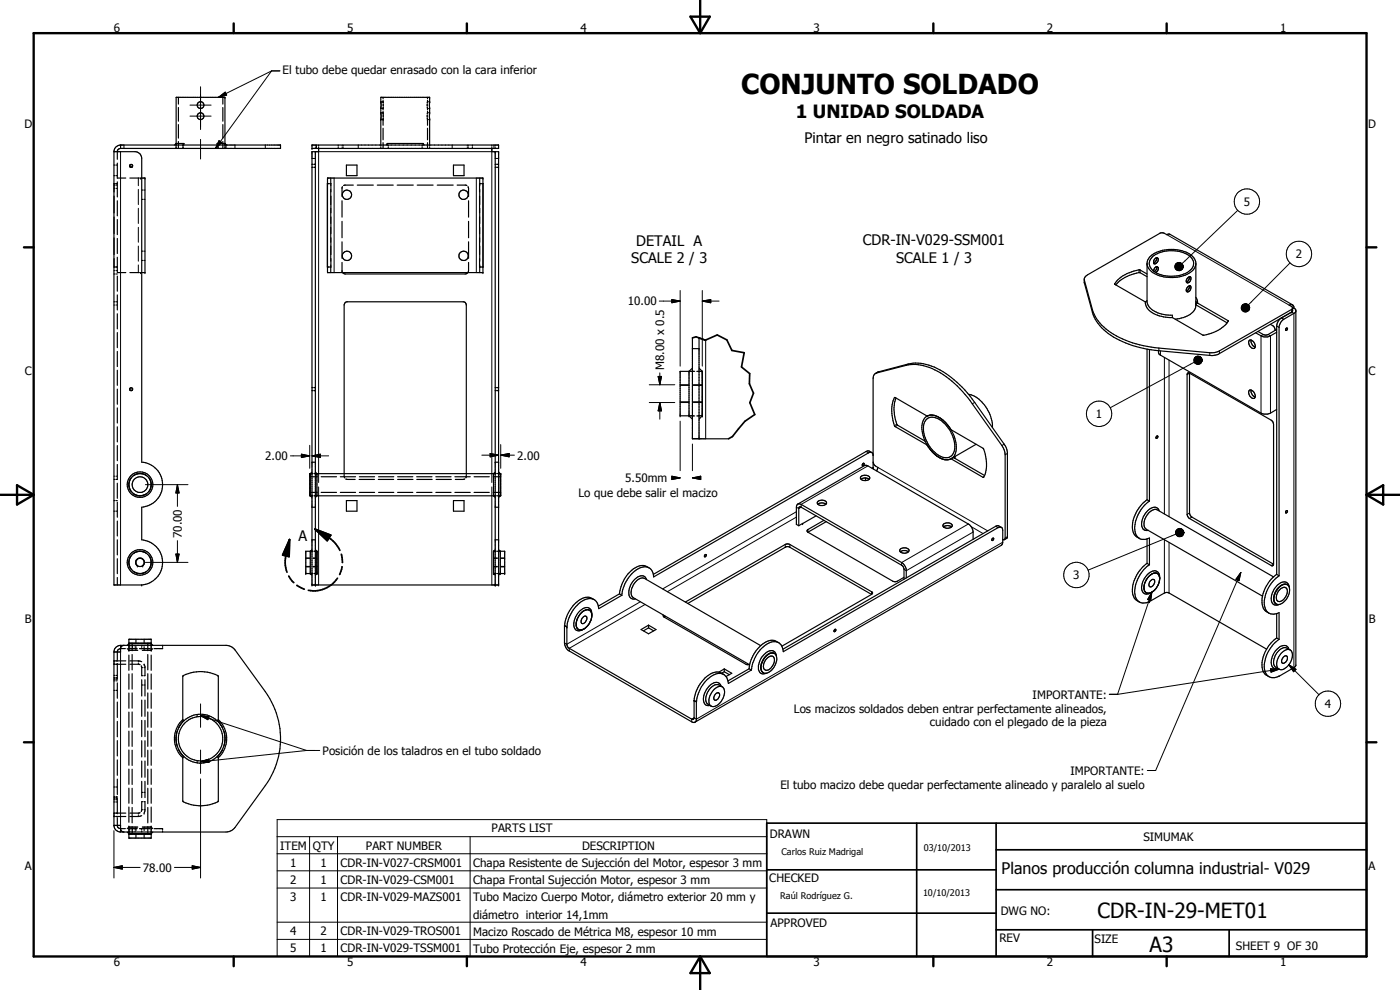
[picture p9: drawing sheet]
<svg xmlns="http://www.w3.org/2000/svg" width="420mm" height="297mm" viewBox="0 0 420 297" stroke-linecap="round" stroke-linejoin="round" font-family="sans-serif">
<g fill="none" stroke="#000" stroke-width=".35">
<path d="M53.5 29.2v2M53.5 32.3v4.1M53.5 37.4v4M66.9 29.2v2M66.9 32.3v4.1M66.9 37.4v4M114.3 35.9h.2M114.3 30.5h.2M114.3 33.8h.2M114.3 32.6h.2M114.7 35.9h.3M114.7 30.5h.3"/>
<path d="M114.7 33.8h.3M114.7 32.6h.3M115 33.4v.8M115 29.2v.4M115 30.1v.7M115 38.5v3.5M115 30.8v.1M115 31.2v.7M115 32.2v.8M115 34.5v.7M115 35.6v2M128.2 31.2v.7"/>
<path d="M128.2 32.2l.1 .8M128.2 34.5v.7M128.2 35.6h.1M128.2 34.2h.1M128.3 35.6v2M128.3 30.8l-.1 .1M128.3 35.9h.2M128.3 30.5h.2M128.3 30.1v.7M128.3 33.4v.8M128.3 29.2v.4M128.3 38.5v3.5"/>
<path d="M128.3 33.8h.2M128.3 32.6h.2M128.7 35.9h.2M128.7 30.5h.2M128.7 33.8h.2M128.7 32.6h.2M34.2 55.1h.3M34.2 52.7h.3M34.2 49.5h.3M34.2 55.5h.3M34.2 45.5h6.3a2.09 2.09 0 0 1 2 2v91.2a6.8 6.8 0 0 1 6.3 6.7 6.8 6.8 0 0 1-6.3 6.8v9.8a6.8 6.8 0 0 1 6.3 6.7 6.8 6.8 0 0 1-6.3 6.8h-8.3zM34.2 55.1h.4"/>
<path d="M34.9 55.1h.3M34.9 52.7h.3M34.9 49.5h.3M34.9 55.5h.3M35.2 48.9v4.6M35.2 54.6v4.5M35.2 53.4h2.5M36.2 43.5h48v1h-48M36.2 43.5v1M36.2 43.5a2 2 0 0 0-2 2M36.2 44.5l-.6 .2-.4 .6v2.5M39 53.4h2.9"/>
<path d="M42.2 53.4h1.3v28.4h-1.3M42.5 59.8h.4M42.5 57h.4M43.2 59.8h.3M43.2 57h.3M52.8 43.5v.4M52.8 44.2v.3M52.9 43.5v-14.3h14.6l.1 14.7M52.9 44v.5M53.5 42.5v2M54.9 44.2v.3M55.2 43.1l-.3 .8"/>
<path d="M55.2 43.1v.4M55.2 43.1h-2.3l-.5 .4M65.2 43.1l.3 .8M65.2 43.1h2.3l.5 .4M65.2 43.1v.4M65.5 44.2v.3M66.9 42.5v2M67.5 44v.5M93.6 50.2h.3M93.6 43.5h56v1h-56zM93.6 49.3h.3M94.3 50.2h.3"/>
<path d="M94.3 49.3h.3M94.6 45.5v130M95.6 44.2v1.3h-2v130h56v-130h-2v-1.3M95.6 43.5v.4M98.3 55.1h.3M98.3 53.4h46.6v28.4h-46.6zM98.6 55.1h-.4v25h.4M99 55.1h.3v2.5M99 55.1h.3M99.3 53.4v2.3M99.3 56.8v4.6M99.3 58.8v5"/>
<path d="M101.5 43.5v.4M101.5 44.2v.3M102.8 56l-.2 3M104 49.5h3.1v3.2h-3.1zM106 55.5l-2.8 .2M107.2 55.5h4.8M113.2 55.5h4.8M114.3 43.9v-14.7h14.6v14.7M114.3 44.2v.3M115 42.8v1.7M116.2 43.1h10.8M116.2 43.1l-.3 .4"/>
<path d="M116.2 43.1v.1M116.2 43.3v.2M116.5 43.5v.4M116.5 44.2v.3M119.2 55.5h4.8M125.2 55.5h4.8M126.7 43.5v.4M126.7 44.2v.3M127 43.1l.3 .4M127 43.1v.1M127 43.3v.2M128.3 42.8v1.7"/>
<path d="M128.9 44.2v.3M131.2 55.5h4.8M136.1 49.5h3.2v3.2h-3.2zM137.2 55.5l2.9 .2M140.5 56l.1 3M141.8 43.5v.4M141.8 44.2v.3M143.9 58.8v5M144 55.1h.3M144 53.4v2.3M144 56.8v4.6M144.3 55.1h-.4v2.5"/>
<path d="M144.6 55.1h.4M144.6 55.1h.3M147.6 43.5v.4M148.6 50.2h.4M148.6 45.5v130M148.6 49.3h.4M149.3 50.2h.3M149.3 49.3h.3M35.2 60.2v4.6M35.2 65.9v4.5M35.2 71.5v4.6M35.2 77.2v4.5"/>
<path d="M42.5 78.1h.4M42.5 75.4h.4M43.2 78.1h.3M43.2 75.4h.3M99.3 62.5v4.6M99.3 68.2v4.5M99.3 73.8v4.6M99.3 79.5v2.3M99.3 77.6v2.5h-.3M99.3 65.1v5M99.3 71.4v5M102.6 60.2v5"/>
<path d="M102.6 66.4v4.9M102.6 72.6v4.9M102.6 78.7v2.7M140.6 78.7v2.7M140.6 60.2v5M140.6 66.4v4.9M140.6 72.6v4.9M143.9 77.6v2.5h.4M143.9 65.1v5M143.9 71.4v5M144 62.5v4.6M144 68.2v4.5"/>
<path d="M144 73.8v4.6M144 79.5v2.3M346 76.9a9.6 9.6 0 0 1 11.6 .5 2.8 2.8 0 0 1-1.3 4.4 9.9 9.9 0 0 1-10.4-.7 2.61 2.61 0 0 1 .1-4.2zM346.6 77.6a.6 .6 0 0 1 .9-.1 .6 .6 0 0 1 0 .9 .92 .92 0 0 1-1.3 .6l.1-.9zM347.1 77.3l-.1 .9-.8 .7M358.9 79.3a4.8 4.8 0 0 1-4.3 3.6 10.2 10.2 0 0 1-9.6-2l-.8-1.5M34.2 82.2h.3M34.2 90.6h.3M34.6 80.1h-.4M34.9 80.1h.3M34.9 82.2h.3M34.9 90.6h.3"/>
<path d="M35.2 82.8v4.6M35.2 88.5v4.5M35.2 94.1v4.6M35.2 99.8v4.5M35.2 81.8h2.5M39 81.8h2.9M102.7 81.6l.5 .5 .5 .1h35.9l.5-.1 .4-.5M144.6 80.1h.4M325.4 83.9l2.5 9.1a15.9 15.9 0 0 0 10 9.1 35.3 35.3 0 0 0 9.9 2.3l15.3 1.4 1.8-.1 1.1-.4 21.6-12.5 .3-.3M343.7 90.6a4.5 4.5 0 0 0 3.7 4l1.8 .5 2.7 .2M344.2 83l-2-1.2a11.4 11.4 0 0 0-7.4 3.7M344.2 82.2l-2-1.2a9.9 9.9 0 0 0-7.7 4.3l9.2 5.3"/>
<path d="M344.2 90.2l-.5 .4M346.2 81.3l.1-.4a.99 .99 0 0 1 1.1-.8 1.18 1.18 0 0 1-.5 1.7M347.1 80.1a1.39 1.39 0 0 1-.7 1.4M351.9 95.3l-.1-.7a7.7 7.7 0 0 1-7.3-3.1l-.3-.8v-11.7a4.7 4.7 0 0 1 4.1-3.7 9.7 9.7 0 0 1 10 2.1l.6 1.5v12.7a4.5 4.5 0 0 1-3.8 3.7l-2.4 .5M356.4 83.5l.4-.4a.63 .63 0 0 1 .7 .4 .63 .63 0 0 1-.3 .7v.2a.58 .58 0 0 1-.7 .5 .58 .58 0 0 1-.5-.7zM356.5 86.1a.48 .48 0 0 1 .5-.4 .48 .48 0 0 1 .4 .4 .98 .98 0 0 1-.2 1.1 .98 .98 0 0 1-1.1 .2v-.7zM356.9 85.8a1.37 1.37 0 0 1-.8 1.5M356.9 83.1a1.37 1.37 0 0 1-.8 1.5M358.9 91.2v.3M358.9 90.5l.5 .4M358.9 90.9h.5M358.9 89.2l.5 1v.7"/>
<path d="M358.9 90.9v.6M358.9 91.5l9.3 5.4M359.4 90.9l9.2 5.4a10.4 10.4 0 0 1-7.6 4.2l-9.1-5.2M381.2 97.3l1.2 .9 .3 .9M383.1 99.7a4.6 4.6 0 0 1-4.1 1.3l-2.2-1.1M383.1 98.8l-3.1 1.7h-.7l-1.8-1.1M386 98.5l.4 .1-.5 .5zM387.6 93.6l-3 1.8a3.2 3.2 0 0 0-1.5 2.4v74.5M387.9 91.5l-36.8-21.2-.9 .1-1.1-.6h-.7l-22.6 13.1-.4 .7v1.2l2.5 9a14.6 14.6 0 0 0 9 8.7 34.5 34.5 0 0 0 10.9 2.7l15.7 1.5 1.4-.1 .7-.3 22-12.7M388.3 92.4l-.3-.8-.4-.2-.7 .2 1 .6v1l-.3 .4M388.3 92.4l.6 .7v106.6l-.4 .5-4.6 2.7M388.3 92.4l-.4 .2"/>
<path d="M388.9 93.3l-.3 .6-3.6 2.1-.6 .7-.5 1.3v74.8M35.2 105.5v4.5M35.2 111.1v4.5M35.2 116.8v4.5M93.6 117.1h.3M93.6 116.3h.3M94.3 117.1h.3M94.3 116.3h.3M148.6 117.1h.4M148.6 116.3h.4M149.3 117.1h.3M149.3 116.3h.3"/>
<path d="M204.1 115.6h2.7M207.8 104.6h2M207.8 101.4v30.3h10.8M207.8 110.4l-1 1v13.4l1 1M208.1 115.6h2.7M208.5 111.4h-4.4v13.4h4.4M209.1 111.4h1.7M209.8 101.4v30.3M209.8 110.4l1 1M210.8 111.4v13.4M262.7 112.1l.9-.5 9-2.4a15.7 15.7 0 0 1 12.9 4.1l3.3 2.9 2.3 2.6 10.9 15.7 .3 1.2v25.5l-.9 .7M268.5 119.3a10.6 10.6 0 0 0 .2 8.7l9.5 5.5"/>
<path d="M268.5 119.3h.1M268.6 119.3l9.6 5.5 .8-.2h1.3M268.9 119.4a11.2 11.2 0 0 0 .5 8.2l8.3 4.8M290.6 118.3a10 10 0 0 1 7.2 8.4v1.6M344.2 104.8v45.1M345 104.9v45.5M347.7 105.2v.7l.4 .5 30.3 17.6 .9 .2a5 5 0 0 0 3.8-1.3M357 112l25 14.5 .2 .8v42M357 112l-.6-.1-.1 .5v41.9l.1 .6 .6 .7 24.5 14.1 .5 .1 .2-.5M357 112v41.9l.2 .6 .3 .6 24.7 14.2M374.9 102.2a1.41 1.41 0 0 1 1.8 1.4v.5a.86 .86 0 0 1-.9 .5 .86 .86 0 0 1-.7-.7l-.4-1zM374.9 117.2a1.17 1.17 0 0 1 1.6 .9 .99 .99 0 0 1-.1 1.4 1.74 1.74 0 0 1-1.5-2.3z"/>
<path d="M375.5 102l-.1 .3a1.89 1.89 0 0 0 1.3 1.8M375.5 117l-.1 .3a1.89 1.89 0 0 0 1.3 1.8M35.2 122.4v4.5M35.2 128.1v4.5M35.2 133.7v4.5M35.2 139.4v4.5M93.6 138.7h1M148.6 138.7h1M204.1 120.6h2.7M207.8 131.6h2M208.1 120.6h2.7M210.8 124.8h-1.7"/>
<path d="M210.8 124.8l-1 1M261.7 135.8l-.9-.5-.9 .2-63.8 36.8M262 138.6l.3 .8 1.2 .9-.5 1M262 136.4a.86 .86 0 0 0-1.4-.5l-64.4 37.2a2.84 2.84 0 0 0-1.6-2.8 2.84 2.84 0 0 0-3.2 .4 10.5 10.5 0 0 0-4.8 7.9M278.2 125.7a3.4 3.4 0 0 1 4.3 .5 9.8 9.8 0 0 1 3.9 9.2 2.82 2.82 0 0 1-4.8 1.2 10.2 10.2 0 0 1-4.4-9l.2-.9zM278.2 133.5h.1M278.3 133.6l.4 .6M278.5 124.7l-.3 .2M279 134.7l1.8 1.8 1.8 1.1M280.7 124.7a8.4 8.4 0 0 1 3.7 2.9M283 137.8l1.4 .1M283.1 126.2a4.4 4.4 0 0 0-5.2-1.2 5.5 5.5 0 0 0-.7 6.2 10.3 10.3 0 0 0 5.9 6.6"/>
<path d="M283.5 126.4l1.9 2.5 9.6 5.6a10.4 10.4 0 0 1 .2 8.8l-9.8-5.6M284.8 128.1a8.8 8.8 0 0 1 1.6 8.7l-.9 .8M285.4 137.7l-.7 .2M285.5 137.6l-1.2 .4-.8-.1M286.2 137.3l-.8 .4M286.2 137.3l-.3 .1M286.2 137.3l9.3 5.4M286.3 137.1l-.8 .5M286.7 136.9l-.1 .6-.3-.4M286.7 136.9l-.4 .2M292.9 133.3l-6.2 3.6M347 131l.2-.2a.33 .33 0 0 1 .2 .5 .33 .33 0 0 1-.5 .1z"/>
<path d="M34.2 153.4h.3M34.2 150.2h.3M34.2 143.8h.3M34.9 153.4h.3M34.9 150.2h.3M34.9 143.8h.3M35.2 145v4.5M35.2 150.7v4.5M35.2 156.3v4.5M38.7 145.5l.1 .9 .5 1M38.8 144.7a3.3 3.3 0 0 0 1.4 3.5 3.3 3.3 0 0 0 3.8-.1M38.9 144.2l-.2 1"/>
<path d="M39.3 143.4l-.4 .9M40 148.1l1.3 .6 .9 .1M41.1 142.2l-1.2 .7-.8 1M41.1 142.2h1.7l1.2 .5M42.4 142.1a2.94 2.94 0 0 0-2.3 .6M42.4 142.1l.5 .1M43.2 142.3l1.5 1 .6 1.4M44.9 143.7l.5 1.4-.1 .9M45.2 146.3a3.2 3.2 0 0 1-2.8 2.4M45.3 144.9l-.1 1.5-.5 1M93 147.7h2.2M93 143h2.2"/>
<path d="M93.6 152.2h1M93.6 141.6l-.5 .5v6.7l.5 .5M93.9 142.1h-.9v6.7h.9M94.3 148.8h54.7M94.3 142.1h54.7M94.6 141.6l.5 .5v6.7l-.5 .5M96.4 147.7h4.6M96.4 143h4.6M102.1 147.7h4.6M102.1 143h4.6M103.3 142.4v-50.9l.2-.6 .5-.3h35.2l.4 .1 .3 .8v50.9M103.3 142.6l.1 .8"/>
<path d="M103.8 143.7l2.8 .1M104 150.2h3.1v3.2h-3.1zM107.8 143.8h4.6M107.9 147.7h4.5M107.9 143h4.5M113.5 143.8h4.6M113.6 147.7h4.6M113.6 143h4.6M119.3 143.8h4.6M119.3 147.7h4.6M119.3 143h4.6M125 147.7h4.7"/>
<path d="M125 143h4.7M125.1 143.8h4.6M130.8 147.7h4.6M130.8 143h4.6M130.9 143.8h4.6M136.1 150.2h3.2v3.2h-3.2zM136.5 147.7h4.6M136.5 143h4.6M139.5 143.7l-2.9 .1M139.9 142.6l-.1 .8M142.3 147.7h4.5M142.3 143h4.5"/>
<path d="M148 147.7h2.3M148 143h2.3M148.6 152.2h1M148.6 141.6l-.5 .5v6.7l.5 .5M149.3 142.1h1v6.7h-1M149.6 141.6l.5 .5v6.7l-.5 .5M239.4 151.3l20-11.6 .6-.1 30.6 17.6a3 3 0 0 1 1.4 2.4v2.2M239.7 157.7l-.7-.3v-5.2l.3-.9 .6-.1 30.7 17.6a3.3 3.3 0 0 1 1.4 2.1v2.5M239.7 157.7v-5.3l.4-.3 30.5 17.5 .7 1v3.2M242.5 159.7l25.6 14.8h1l2.2-1.3M244.9 154.8l-5.2 2.9M245.4 151.3a.7 .7 0 0 1 0-.8 .7 .7 0 0 1 .6-.3 1.41 1.41 0 0 1 2.1 .8l-.2 .3"/>
<path d="M245.4 151.3a2.02 2.02 0 0 0 2.5 0M245.4 151.3a1.93 1.93 0 0 1 2.5 0M247.3 156.1l-4.8 2.8-.3 .3 .3 .5M248 156.5l-5.5 3.2M258.4 143a2.01 2.01 0 0 1 2.6 .2v.4a1.65 1.65 0 0 1-2.8-.3zM258.4 143.8a1.99 1.99 0 0 1 2.4 0M259.7 143.4v.8M262.2 140.8l-.1-27.9 .4-.7 .5-.3 8.9-2.3a14.1 14.1 0 0 1 11.2 2.8 33.2 33.2 0 0 1 8.7 8.8l8.9 12.5 .9 2 .1 25.8-.2 .4M283.2 158.1a1.93 1.93 0 0 1 2.4 0M283.3 157.1a1.84 1.84 0 0 1 2.4 .4 1.48 1.48 0 0 1-1.1 1.1 1.48 1.48 0 0 1-1.4-.5l-.2-.5zM300.5 158.2l-.9-.5-.8 .2-63.8 36.9M344.2 149.9l.8 .5"/>
<path d="M344.2 149.9a10 10 0 0 0-4.1 9.8l.8 1.3 1.1 .5M345 150.4a10 10 0 0 0-4.3 9.5 2.68 2.68 0 0 0 4.3 1.5v8.1M347.9 153.3a1.64 1.64 0 0 0-2.8-.6 5.4 5.4 0 0 0-2.3 5.5l.7 .8 1.1 .1M385.9 153.3l.4-.1a.38 .38 0 0 1 0 .5 .38 .38 0 0 1-.5 .1zM35.2 162v4.5M35.2 167.6v4.5M35.2 173.3v2.2M38.7 168.9v.4M38.8 168v1.8l.5 .9M38.8 169.4a3.2 3.2 0 0 0 3.1 2.7M38.9 167.6a3.3 3.3 0 0 1 4.7-1.8 3.3 3.3 0 0 1 1.1 4.9M39.3 166.8l-.6 1.7"/>
<path d="M40 171.4l1.3 .6h1.5M41.1 165.5l-1 .5M41.6 165.4l1.3 .1 .8 .4M44 171.4l-.9 .5M44.7 166.8a3.3 3.3 0 0 1 .4 3.4M44.9 170.4l-1.3 1.3-1.4 .4M91.8 167.5h1.1M91.8 170h1.1M93.6 162h1M93.6 164.9l-.5 .5v6.7l.5 .5M93.9 165.4h-2.1v6.7h2.1M94 167.5h1.1"/>
<path d="M94 170h1.1M94.3 172.1h.8M94.3 165.4h.8M94.6 164.9l.5 .5M95.1 165.4v6.7M95.1 172.1l-.5 .5M148.1 172.1h.9M148.1 167.5h1.2M148.1 170h1.2M148.1 165.4h.9M148.1 165.4v6.7M148.1 172.1l.5 .5"/>
<path d="M148.6 162h1M148.6 164.9l-.5 .5M149.3 165.4h2.2v6.7h-2.2M149.6 164.9l.5 .5v6.7l-.5 .5M150.3 167.5h1.2M150.3 170h1.2M178.3 179.9a4 4 0 0 0-5.5 1 10.6 10.6 0 0 0-3.4 6.8M185.9 178.2l-6.3 3.7M185.9 178.2l.7 .4M186.6 178.6l-6.9 4a2.86 2.86 0 0 0-1.6-2.8 2.86 2.86 0 0 0-3.2 .5 10.5 10.5 0 0 0-4.8 7.8M194 173.9a1.55 1.55 0 0 0-2.6-.8 5.1 5.1 0 0 0-2.3 6.1l.7 .5h.9M194.8 170.4a4.1 4.1 0 0 0-5.5 1 10.9 10.9 0 0 0-3.4 6.8"/>
<path d="M211.5 166.5h.5l-.1 .4-.4 .2zM261.6 178.4l.3-.4-.3-.5-24.5-14.1-.8-.2-30.6 17.4M261.6 178.4l-24.7-14.3-.6-.1-29.9 17.1M261.6 178.4l-27 15.5M270.2 164.8a1.7 1.7 0 0 1 2.6 .3 1.54 1.54 0 0 1-1.4 .9 1.54 1.54 0 0 1-1.4-.9zM270.2 165.6a2.02 2.02 0 0 1 2.4 0M297.8 161.6h.4l-.3 .6-.3-.2zM300.9 161.8l.6 .1M343.4 176.7l.1 .5M343.6 177.4l.9 .6 1.2-.3M344.2 161.7v7.3M344.2 169a9.6 9.6 0 0 0-4.1 9.7 3.2 3.2 0 0 0 1.9 1.9"/>
<path d="M344.2 169l.8 .5M344.4 178h.3M345 169.5a9.9 9.9 0 0 0-4.3 9.4 2.68 2.68 0 0 0 4.3 1.6l4.6-2.7h1.1l29.4 17M345.1 177.9l-.3 .1M345.3 174.3l.8-.4a1.25 1.25 0 0 1-.3 2 .64 .64 0 0 1-.9 0 .64 .64 0 0 1 0-.9zM346.2 172h.9l.4 .2M346.2 172a4.9 4.9 0 0 0-2.9 4.5M346.3 172a4.6 4.6 0 0 0-2.7 5.5l.6 .5M346.3 172h.8M347.1 176.3l-1.4 1.4M347.3 172.1l.2 .1M347.5 172.2l.2 .2"/>
<path d="M347.5 175.6l-1 1.4-1.2 .9M347.5 175.6l-.2 .4M347.7 172.4l.3 .9M347.7 175.1l-.2 .5M347.9 174.4l-.4 1.2M347.9 174.4l-.2 .8M348 173.3l.1 .3M348.1 173.6l-.2 .8M348.1 173.6a1.83 1.83 0 0 0-1-2.2 1.83 1.83 0 0 0-2.3 .6 5 5 0 0 0-1.9 5.6 1.77 1.77 0 0 0 2.8 .1M382.2 173.1l-34.9-20.1a3.1 3.1 0 0 0-3.5 2.3 2.8 2.8 0 0 0 .2 3.5l34.9 20.1M383.1 172.3a9.7 9.7 0 0 0-4.1 9.8l.5 1 1.3 .8M383.1 172.3l.8 .5"/>
<path d="M383.9 172.8a10.2 10.2 0 0 0-4.4 9 2.74 2.74 0 0 0 4.4 2v8M384.2 176.8a1.18 1.18 0 0 1 1-.6 1.18 1.18 0 0 1 1.1 .6 3.1 3.1 0 0 1-2.6 3.7 2.06 2.06 0 0 1 0-3.2zM385.5 175.3a4.4 4.4 0 0 0-2.9 5.5l.1 .2M385.5 175.3a1.66 1.66 0 0 1 1.5 2.5 3.9 3.9 0 0 1-3.8 3.5l-.5-.3M385.5 175.3a4.5 4.5 0 0 0-2.8 5.7M385.7 175.3l.7 .2M386.9 176.1a1.77 1.77 0 0 0-1.3-1.5 1.77 1.77 0 0 0-1.9 .7 4.9 4.9 0 0 0-1.7 5.8l1 .5 .9-.2M34.2 195.6a2 2 0 0 1 2-2l32.5 .2 .8 .3 1 .9 9.1 12.5a24 24 0 0 1 0 28.2l-9.1 12.6-1 .9-.8 .3-32.5 .1a2 2 0 0 1-2-2M34.2 195.6v52M34.2 198.3h.4M34.2 199.3h.4M34.9 198.3h2.8"/>
<path d="M34.9 199.3h2.8M35.2 199.1v4.6M36.2 194.6v1h-2M36.2 194.6l-.8 .4-.2 .4v2.6M36.2 194.6h1.4M37.2 193.6l-.6 .2-.4 .8M38.2 194.6l.2 .2M38.2 193.6l.5-.5h6.7l.5 .5M38.5 195l2.8 .1M38.7 195.4v-3.6h6.7v3.6M38.7 196.6v4.5M38.7 193h6.7"/>
<path d="M38.9 193.6v.4M38.9 194.3v.3M39 198.3h2.5l1 .2M39 199.3l3 .1M39.1 194.6h2.1M39.7 193v2.2M39.7 196.4v4.6M39.8 193.6v.4M39.8 194.3v.3M40.8 191.8v1.1M40.8 194v1.1M41.9 194.6h3.1"/>
<path d="M42.4 199.8l.1 2.9h.4M42.5 193.6v.4M42.5 194.3v.3M43.3 199.3l.2 .6v2.8h-.3M43.3 191.8v1.1M43.3 194v1.1M44.4 193v2.2M44.4 196.4v4.6M45.4 196.6v4.5M45.5 195l-2.8 .1M45.9 194.6l-.2 .2M48.8 194.3v.3h-2.5"/>
<path d="M48.8 193.6v.4M169.4 187.7v5.2a3 3 0 0 0 1.4 2.4l36.8 21.3 .7 .2 .4-.2 .3-.6v-5.4M169.4 187.7h.1M169.4 187.7l.7 .4M170.1 188.1v5.4l.6 .9 37.2 21.5 .4-.4v-5.3M172.9 187.6l.2 .7M173 188.2l.8 .8M173.1 186.1l-.2 .8 .1 1.1M173.2 188.5l.6 .5M173.5 185.3l-.6 1.7M173.8 184.7l-.6 1.1M173.8 189h.9"/>
<path d="M174.4 184l-.7 .9M174.7 189h-.4M175.1 185.1a.7 .7 0 0 1 1 0 .7 .7 0 0 1-.1 1 .9 .9 0 0 1-.6 .9 .9 .9 0 0 1-1-.2l.2-1.1zM175.2 188.7l-.5 .3M175.2 183.3l-.5 .4M175.4 183.2a1.41 1.41 0 0 1 1.6-.1 1.41 1.41 0 0 1 .6 1.5l-.3 1.6-.6 1.1M175.8 183l-1 .6-.9 .9M176.1 183h.5a1.25 1.25 0 0 1 1 1.2M177.6 184.2a5.3 5.3 0 0 1-2.4 4.5M177.6 184.2a1.66 1.66 0 0 0-.8-1.7 1.66 1.66 0 0 0-1.9 .1 4.9 4.9 0 0 0-2.3 6.2 1.82 1.82 0 0 0 2.6-.1M192.4 188.9l2.2-1.3 2.3 1.3-2.3 1.3zM194.6 188.4l-1.5 .9"/>
<path d="M194.6 187.6v.8M194.6 188.4l1.6 .9M199.1 184.5l.2 .7M199.3 185.2l24.5 14.1 1.1 .1M199.7 184.9l-.4 .3M228.3 193.7l-34.8-20.1a3.1 3.1 0 0 0-3.4 1.9l-.5 1.2a2.44 2.44 0 0 0 .5 2.6l34.9 20.2M229.7 197.1a2.45 2.45 0 0 1 2.9-.9 3.8 3.8 0 0 1-1.2 5.1 1.67 1.67 0 0 1-2.9-.1 4.7 4.7 0 0 1 1.2-4.1zM230.3 197.4a1.21 1.21 0 0 1 1.7-.4 1.21 1.21 0 0 1 .4 1.7 2.92 2.92 0 0 1-2.4 2.4 1.38 1.38 0 0 1-.7-2.1zM232.4 196.1a2.49 2.49 0 0 0-3.2 1.5 3.1 3.1 0 0 0-.2 4.2h.1M233 196.8a1.7 1.7 0 0 0-1.2-1.6 1.7 1.7 0 0 0-1.9 .6 5.4 5.4 0 0 0-2 5.7 1.42 1.42 0 0 0 2.1 .5M233.7 192.8a3.6 3.6 0 0 0-4.7 .4 10.7 10.7 0 0 0-4.2 7.5M250.5 188.8h.1a.34 .34 0 0 1 .2 .5 .34 .34 0 0 1-.5 .1z"/>
<path d="M382.7 181l.3 .2M383.1 184.1v7.3M383.1 191.4a9.7 9.7 0 0 0-4.1 9.8l.5 1 1.3 .8M383.1 191.4l.8 .4M383.9 191.8a9.9 9.9 0 0 0-4.3 9.5 2.68 2.68 0 0 0 4.3 1.6M384.5 196a2.09 2.09 0 0 1 3.1-.7 4.4 4.4 0 0 1-3.1 5.7 1.81 1.81 0 0 1-1.2-2.7l.4-1.2zM385.1 197.2a.7 .7 0 0 1 .6-.4 .7 .7 0 0 1 .7 .3 1.41 1.41 0 0 1-1.6 1.8l-.2-.7zM386.8 194.8a1.75 1.75 0 0 0-1.4-1.2 1.75 1.75 0 0 0-1.7 .8 5 5 0 0 0-1.7 5.8l.6 .4h.9M387.2 195a2.39 2.39 0 0 0-3.8 .7 3.8 3.8 0 0 0-.7 4.4l1.2 .7M34.2 204h.3M34.2 207.1h.3M34.2 202.6h.3"/>
<path d="M34.2 203.3h.3M34.9 204h.3M34.9 207.1h.3M34.9 202.6h.3M34.9 203.3h.3M35.2 204.9v4.6M35.2 210.7v4.6M35.2 216.5v4.6M38.7 202.2v4.6M38.7 207.9v4.6M38.7 213.7v4.5M38.7 219.4v4.5"/>
<path d="M39.7 202.1v4.7M39.7 207.9v4.6M39.7 213.6v4.6M39.7 219.3v4.6M42.5 204v4.8M42.5 210.1v4.8M42.5 216.2v4.8M42.5 205.5h.4M43.2 205.5h.3M43.5 204v4.8M43.5 210.1v4.8M43.5 216.2v4.8"/>
<path d="M44.4 202.1v4.7M44.4 207.9v4.6M44.4 213.6v4.6M44.4 219.3v4.6M45.4 202.2v4.6M45.4 207.9v4.6M45.4 213.7v4.5M45.4 219.4v4.5M53.2 219.5l-.4 1.8 .4 2.5M54.4 217l-.8 1.4M54.8 216.6a7.4 7.4 0 0 1 10.8 0M54.9 216.1v-13.1a6.8 6.8 0 0 1 4.9-1.5 10.4 10.4 0 0 1 5.7 1.4v13.2"/>
<path d="M54.9 216.3a7.8 7.8 0 0 0-1.1 9M55.2 216.3l-.3-.4a7.8 7.8 0 0 0 0 11.5l.3-.4M59.2 214.4v.2M59.2 214.8v.3M61.2 214.4v.2M61.2 214.8v.3M65.2 216.3l.3-.4a7.8 7.8 0 0 1 0 11.5l-.3-.4M65.5 216.3l.5 .8M65.9 217l.9 1.4M66.4 217.7l.8 1.8 .3 2M67.2 219.5a7.3 7.3 0 0 1-8 9.4M208.3 210.2l.7 .4"/>
<path d="M209 210.6h.1M214.3 206.8a1.8 1.8 0 0 1 2.9-.2 4.4 4.4 0 0 1-3.3 5.4 1.86 1.86 0 0 1-.9-2.9zM214.7 208.3a.73 .73 0 0 1 1.1-.3 .73 .73 0 0 1 0 1.1 .84 .84 0 0 1-.6 .9 .84 .84 0 0 1-1-.4zM216.4 205.9a1.74 1.74 0 0 0-3-.6 5.1 5.1 0 0 0-1.9 5.9l.7 .5h.9M216.7 206.1l-.9-.6a3.3 3.3 0 0 0-3.7 2.7 2.39 2.39 0 0 0 1.3 3.7M217.2 202.4a3.9 3.9 0 0 0-5.2 .6 10.7 10.7 0 0 0-3.7 7.2M217.4 200.7l2.2 1.3-1.7 1M217.4 201.5l-.8 .5M217.4 200.7v.8M217.4 200.7l-1.7 1M217.4 201.5l1.5 .9M217.9 203a3.4 3.4 0 0 0-5 .3 10.7 10.7 0 0 0-3.9 7.3"/>
<path d="M224.8 200.7l-6.3 3.6M224.8 200.7l.7 .3M225.5 201a10.1 10.1 0 0 1 6.1-8.4 2.71 2.71 0 0 1 3.5 2.9l64.4-37.2 .7-.1 .6 .2 .1 4.3-.4 .9-91.9 53.1M225.5 201l-6.9 4.1-.7-2.1M383.9 202.9h.1M34.2 236.1h.3M34.2 239.3h.3M34.2 239.9h.3M34.9 236.1h.3M34.9 239.3h.3M34.9 239.9h.3M35.2 222.2v4.6"/>
<path d="M35.2 228v4.6M35.2 233.8v4.6M35.2 239.6v4.6M38.7 225v4.6M38.7 230.8v4.5M38.7 236.5v4.5M39.7 225.1v4.6M39.7 230.8v4.6M39.7 236.5v4.6M42.5 222.2v4.9M42.5 228.3v4.9M42.5 234.4v4.9"/>
<path d="M42.5 237.7h.4M43.2 237.7h.3M43.5 222.2v4.9M43.5 228.3v4.9M43.5 234.4v4.9M44.4 225.1v4.6M44.4 230.8v4.6M44.4 236.5v4.6M45.4 225v4.6M45.4 230.8v4.5M45.4 236.5v4.5M53.7 225.1a7.4 7.4 0 0 0 5.5 3.8"/>
<path d="M54 225.7l.9 1.2M54.9 227.2v13.1a6.8 6.8 0 0 0 4.9 1.5 10.4 10.4 0 0 0 5.7-1.4v-13.2M59.2 228.2v.3M59.2 228.7v.2M61.2 228.2v.3M61.2 228.7v.2M66.8 224.9l-1.3 2M67.6 222l-.4 1.8M34.2 247.6h2v1M34.2 244h.4M34.2 245h.4M34.2 240.6h.3"/>
<path d="M34.9 244h2.8M34.9 245h2.8M34.9 240.6h.3M35.2 245.3v2.6l.2 .4 .8 .3M36.2 248.6l.2 .7 .8 .3M36.2 248.6h1.4M38.2 249.6l.5 .5h6.7l.5-.5M38.4 248.5l-.2 .1M38.7 247.9v3.6h6.7v-3.6M38.7 242.1v4.6M38.7 250.3h6.7M38.9 248.6v.4"/>
<path d="M38.9 249.3v.3M39.1 248.6h2.1M39.7 242.3v4.6M39.7 248v2.3M39.8 248.6v.4M39.8 249.3v.3M40.8 248.2v1M40.8 250.4v1.1M41.3 248.2l-2.8 .1M41.9 248.6h3.1M42 243.8l-3 .2M42.5 248.6v.4"/>
<path d="M42.5 249.3v.3M42.5 244.7l-1 .3h-2.5M42.7 248.2l2.8 .1M42.9 240.5h-.4l-.1 3M43.2 240.5h.3v2.8l-.2 .7M43.3 248.2v1M43.3 250.4v1.1M44.4 242.3v4.6M44.4 248v2.3M45.4 242.1v4.6M45.7 248.5l.2 .1M46.3 248.6h2.5v.4"/>
<path d="M48.8 249.3v.3"/>
<circle cx="60.2" cy="31.5" r="1.01"/>
<circle cx="60.2" cy="34.9" r="1.01"/>
<circle cx="39.3" cy="49.7" r=".42"/>
<circle cx="104.1" cy="58.5" r="1.39"/>
<circle cx="139.1" cy="58.5" r="1.4"/>
<circle cx="104.1" cy="76.8" r="1.4"/>
<circle cx="139.1" cy="76.7" r="1.41"/>
<circle cx="39.3" cy="116.7" r=".41"/>
<circle cx="259.1" cy="139.3" r=".33"/>
<circle cx="42" cy="145.4" r="2.36"/>
<circle cx="42" cy="145.4" r="3.8"/>
<circle cx="42" cy="168.8" r="1.25"/>
<circle cx="42" cy="168.7" r="3.8"/>
<circle cx="60.2" cy="221.7" r="6.7"/>
</g>
<g fill="#000">
<circle cx="67.5" cy="29.2" r=".18"/>
<circle cx="114.3" cy="30.5" r=".18"/>
<circle cx="114.3" cy="35.9" r=".18"/>
<circle cx="115" cy="30.5" r=".18"/>
<circle cx="115" cy="35.9" r=".18"/>
<circle cx="115" cy="35.6" r=".18"/>
<circle cx="115" cy="34.2" r=".18"/>
<circle cx="128.3" cy="35.9" r=".18"/>
<circle cx="128.3" cy="30.5" r=".18"/>
<circle cx="128.9" cy="35.9" r=".18"/>
<circle cx="128.9" cy="30.5" r=".18"/>
<circle cx="128.9" cy="29.2" r=".18"/>
<circle cx="42.2" cy="53.4" r=".18"/>
<circle cx="43.5" cy="53.4" r=".18"/>
<circle cx="52.9" cy="43.1" r=".18"/>
<circle cx="67.5" cy="43.1" r=".18"/>
<circle cx="93.6" cy="43.5" r=".18"/>
<circle cx="93.6" cy="44.5" r=".18"/>
<circle cx="94.6" cy="45.5" r=".18"/>
<circle cx="144.9" cy="53.4" r=".18"/>
<circle cx="148.6" cy="45.5" r=".18"/>
<circle cx="42.2" cy="81.8" r=".18"/>
<circle cx="43.5" cy="81.8" r=".18"/>
<circle cx="102.6" cy="81.4" r=".18"/>
<circle cx="140.6" cy="81.4" r=".18"/>
<circle cx="144.9" cy="81.8" r=".18"/>
<circle cx="357" cy="112" r=".18"/>
<circle cx="204.1" cy="124.8" r=".18"/>
<circle cx="206.8" cy="124.8" r=".18"/>
<circle cx="210.8" cy="124.8" r=".18"/>
<circle cx="93" cy="142.1" r=".18"/>
<circle cx="93.1" cy="142.1" r=".18"/>
<circle cx="95.1" cy="142.1" r=".18"/>
<circle cx="148.1" cy="142.1" r=".18"/>
<circle cx="150.1" cy="142.1" r=".18"/>
<circle cx="150.3" cy="142.1" r=".18"/>
<circle cx="240.9" cy="157.1" r=".18"/>
<circle cx="42.5" cy="175.5" r=".18"/>
<circle cx="91.8" cy="172.1" r=".18"/>
<circle cx="93.1" cy="172.1" r=".18"/>
<circle cx="93.6" cy="175.5" r=".18"/>
<circle cx="94.6" cy="175.5" r=".18"/>
<circle cx="95.1" cy="172.1" r=".18"/>
<circle cx="148.1" cy="172.1" r=".18"/>
<circle cx="148.6" cy="175.5" r=".18"/>
<circle cx="149.6" cy="175.5" r=".18"/>
<circle cx="150.1" cy="172.1" r=".18"/>
<circle cx="151.5" cy="172.1" r=".18"/>
<circle cx="43.3" cy="199.3" r=".18"/>
<circle cx="170.1" cy="188.1" r=".18"/>
<circle cx="345" cy="180.5" r=".18"/>
<circle cx="208.3" cy="210.2" r=".18"/>
<circle cx="43.3" cy="244" r=".18"/>
</g>
<g fill="none" stroke="#000" stroke-width=".3">
<path d="M57 34.8h6.4M57 31.5h6.4M60.2 26v12.9M65.6 29.2l2-1.6 .4 .9zM84 21.3h-2.5l-15.9 7.9M84 21.3h-2.5l-16.8 23.2M34.2 56.5h.3M34.9 56.5h.3M36.2 45.5v130M37.2 43.5v1M38.9 49.5h.1M38.9 49.5l.1 .7h.4h.3l.1-.7"/>
<path d="M39.8 49.5h.1M41.5 53.4v2.3M41.5 56.8v4.6M55 43.5v.4M55 44.2v.3M60.2 41.8v5.9M65.4 43.5v.4M65.4 44.2v.3M65.7 42.2l.8 .6-1.8 1.7zM67.8 43.5v1M70.5 43.5v1M79.6 43.5v1"/>
<path d="M93.6 47.5h1M93.6 49.3h.3M93.6 50.2h.3M94.3 49.3h.3M94.3 50.2h.3M94.6 43.5v.4M94.6 44.2v.3M95 43.5v1M100.3 53.4v28.4M102.7 43.5v.4M102.7 44.2v.3M103 43.5v.4"/>
<path d="M103 44.2v.3M107.5 43.5v1M135.7 43.5v1M140.2 43.5v.4M140.2 44.2v.3M140.5 43.5v.4M140.5 44.2v.3M142.9 53.4v28.4M148.2 43.5v1M148.6 43.5v.4M148.6 44.2v.3M148.6 47.5h1"/>
<path d="M148.6 49.3h.4M148.6 50.2h.4M149.3 49.3h.3M149.3 50.2h.3M41.5 62.5v4.6M41.5 68.2v4.5M41.5 73.8v4.6M41.5 79.5v2.3M350.2 70.4l36.7 21.2M352.6 79.9l2.4 .1-2.4 .1zM352.6 79.6l2.4 .4-2.4-.1zM352.8 79.4l2.2 .6-2.4-.4z"/>
<path d="M352.9 79.1l.2-.1 1.9 1zM352.9 79.1l2.1 .9-2.2-.6zM353.1 79l.2-.1 1.7 1.1zM353.3 78.9l.3-.1 1.4 1.2zM353.6 78.8l.3-.1 1.1 1.3zM353.9 78.7l.2 .1 .9 1.2zM354.1 78.8l.9 1.2zM354.4 78.9l.6 1.1zM354.6 79l.4 1zM354.8 79.2l.2 .8zM355 79.5v.5zM371.5 63.1l-16.8 16"/>
<path d="M387.2 78.9l-12.6 12.6M34.2 81.2h.3M34.2 91.5h.3M34.9 81.2h.3M34.9 91.5h.3M197.9 90.3h6.2M201.6 89.9l2.5 .4-2.5 .5zM204.1 87.2v22.7M210.8 90.3l2.5-.4v.9zM210.8 90.3h5M210.8 87.2v22.7M325.4 84.1v.9"/>
<path d="M327.9 93v.8M334.5 85.1v.2M341.8 80.9v.9M342.2 81v.8M352.6 80.1l2.4-.1-2.4 .4zM352.6 80h2.4M352.6 80.4l2.4-.4-2.2 .6zM352.8 80.6l2.2-.6-2.1 .9zM352.9 80.9l2.1-.9-1.9 1zM353.1 81l1.9-1-1.7 1.2zM353.3 81.2l1.7-1.2-1.4 1.2zM353.6 81.2l1.4-1.2-1.1 1.2z"/>
<path d="M355 80l-.9 1.2h-.2zM355 80l-.9 1.2zM355 80l-.6 1.1zM355 80l-.4 .9zM355 80l-.2 .8zM355 80v.5zM355 80v.3zM368.5 96.2v.3M372.5 92.2l2.5 .2-2.5 .1zM372.5 92.5l2.5-.1-2.4 .4zM372.5 92.4h2.5M372.6 91.9l2.4 .5-2.5-.2z"/>
<path d="M372.6 92.8l2.4-.4-2.3 .6zM372.7 91.7l2.3 .7-2.4-.5zM372.7 93l2.3-.6-2.1 .8zM372.9 91.5l.2-.1 1.9 1zM372.9 91.5l2.1 .9-2.3-.7zM372.9 93.2l2.1-.8-1.9 1zM373.1 91.4l.2-.2 1.7 1.2zM373.1 93.4l1.9-1-1.7 1.1zM373.3 91.2l.3-.1 1.4 1.3zM373.3 93.5l1.7-1.1-1.4 1.2zM373.6 91.1h.2l1.2 1.3zM373.6 93.6l1.4-1.2-1.2 1.2z"/>
<path d="M373.8 91.1l1.2 1.3zM374.1 91.2l.9 1.2zM374.3 91.3l.7 1.1zM374.6 91.4l.4 1zM374.8 91.6l.2 .8zM374.9 91.9l.1 .5zM375 92.4l-.9 1.2h-.3zM375 92.4l-.9 1.2zM375 92.4l-.7 1.1zM375 92.4l-.4 .9zM375 92.4l-.2 .7zM375 92.4l-.1 .5z"/>
<path d="M375 92.4v.2zM383.1 97.8l.8 .5M384.6 95.4l.7 .4M387.6 93.6h.1M387.6 92.8v.8M387.6 93.6l.7 .4v106.3M38.9 116.5a.5 .5 0 0 0 .5 .8 .5 .5 0 0 0 .4-.8M39.8 116.5h.1M93.6 116.2h.3M93.6 117.3h.3M94.3 116.2h.3M94.3 117.3h.3"/>
<path d="M148.6 116.2h.4M148.6 117.3h.4M149.3 116.2h.3M149.3 117.3h.3M194.8 115.4h7.7M197.5 112.9h1l-.5 2.5zM198 111.9v3.5M204.1 115.4h2.7M208.1 115.4h2.7M211.8 102v29.7M263.7 111.5l-.7 .4M268.6 119.3h-.2"/>
<path d="M272.6 109.2l-.7 .4M347.8 104.4v.8M348.3 105.3v1.3M349.5 107.2v47M350.8 108.1v46.9M357 112l-.7 .4M358.3 107.9l2.5 .2-2.5 .1zM358.3 108.2l2.5-.1-2.5 .4zM358.3 108.1h2.5M358.3 107.7l2.5 .4-2.5-.2zM358.3 108.5l2.5-.4-2.3 .6zM358.4 108.7l-25.2 13.6"/>
<path d="M358.5 107.4l2.3 .7-2.5-.4zM358.5 108.7l2.3-.6-2.2 .9zM358.6 107.2l.2-.1 2 1zM358.6 107.2l2.2 .9-2.3-.7zM358.6 109l2.2-.9-2 1zM358.8 107.1l.3-.2 1.7 1.2zM358.8 109.1l2-1-1.7 1.1zM359.1 106.9l.2-.1 1.5 1.3zM359.1 109.2l1.7-1.1-1.5 1.2zM359.3 106.8h.3l1.2 1.3zM359.3 109.3l1.5-1.2-1.2 1.2zM359.6 106.8l.3 .1 .9 1.2z"/>
<path d="M359.9 106.9l.2 .1 .7 1.1zM360.1 107l.7 1.1zM360.3 107.1l.5 1zM360.5 107.3l.3 .8zM360.6 107.6l.2 .5zM360.8 108.1l-.9 1.2h-.3zM360.8 108.1l-.7 1.1-.2 .1zM360.8 108.1l-.7 1.1zM360.8 108.1l-.5 .9zM360.8 108.1l-.3 .7zM360.8 108.1l-.2 .5zM360.8 108.1l-.1 .2z"/>
<path d="M363.1 105.8v.8M366 105.3v.8M379.1 100.4l-.7 .4v23.2M380.6 100.4l.7 .4v23.2M87.2 136.8h5.8M90.5 136.3l2.5 .5-2.5 .5zM93 133.6v6.9M93.6 136.8l2.5-.5v1zM93.6 136.8h5M144.6 136.6h5M147.1 136.1l2.5 .5-2.5 .5zM150.3 136.6l2.5-.5v1z"/>
<path d="M150.3 136.6h4.1M150.3 133.4v7.1M194.8 120.8h7.7M198 120.8l.5 2.5h-1zM198 120.8v5M204.1 120.8h2.7M204.1 126.4v14.8M207.8 133.2v8M208.1 120.8h2.7M259.9 135.5l.7 .4M260.5 139.8l-20.1 11.5v.9l-.7 .4-.7-.4M269.1 127.3l-.7 .4"/>
<path d="M269.4 127.6l-.7 .4M292.5 120.7l-.7 .5M301.4 133.3l-.7 .4M302.3 136.1l-.6 .3M34.2 142.9h.3M34.9 142.9h.3M43.6 145.4h12.8M53.2 145.4l.6 2.5h-1zM53.2 145.4v6.5M95.6 144.8v-99.3h52v99.3M95.6 146.1v29.4M147.6 146.1v29.4"/>
<path d="M201.6 142.9l2.5 .5-2.5 .5zM201.6 143.4h2.5M207.8 143.4l2.5-.5v1zM207.8 143.4h2.5M239 153.5l-40.1 23.2M239 155.2l-38.7 22.3M242.5 158.9v.8M262 140.3l-.3 .2M263.5 140.3l32.9 19M290.6 157.2l-20 11.6v.8M291.5 158l3.6 2.1M292 159.6l-20 11.6-.7-.4"/>
<path d="M295.3 143l-.3 .2M298.8 157.9l.7 .4M352.8 159.7l2.4 .1-2.4 .1zM352.8 159.9l2.4-.1-2.4 .4zM352.8 159.8h2.4M352.8 159.4l2.4 .4-2.4-.1zM353 159.2l2.2 .6-2.4-.4zM353.1 159l.2-.2 1.9 1zM353.1 159l2.1 .8-2.2-.6zM353.3 158.8l.3-.1 1.6 1.1zM353.6 158.7l.2-.1 1.4 1.2zM353.8 158.6l.3-.1 1.1 1.3z"/>
<path d="M354.1 158.5l1.1 1.3zM354.4 158.6l.2 .1 .6 1.1zM354.6 158.7l.6 1.1zM354.8 158.9l.4 .9zM355 159l.2 .8zM355.2 159.3v.5zM355.2 159.8l-.8 1.2h-.3zM355.2 159.8l-.6 1.1-.2 .1zM355.2 159.8l-.6 1.1zM355.2 159.8l-.4 1zM355.2 159.8l-.2 .8zM355.2 159.8v.5z"/>
<path d="M355.2 159.8v.3zM357 153.9l-.7 .4M357.7 155.2l-.7 .4M41.2 169.8h.1M41.2 169.8a1.36 1.36 0 0 1-.2-2 1.36 1.36 0 0 1 2 0 1.36 1.36 0 0 1-.2 2M42.8 169.8h.1M43.6 168.7h12.8M52.8 166.2h1l-.6 2.5zM53.2 162.2v6.5M91.8 167.4h1.1M91.8 170.1h1.1M94 167.4h1.1"/>
<path d="M94 170.1h1.1M148.1 167.4h1.2M148.1 170.1h1.2M150.3 167.4h1.2M150.3 170.1h1.2M235.7 163.4v.8M237.1 163.4v.8M261.6 177.5v.9M300.9 162.7l-91.9 53.1-.7-.5-.7 .5v.8M302.3 161l-.6 .5M345.7 177.7l-.4 2.5-.9-.3zM345.7 177.7l-10.3 30.6"/>
<path d="M349.5 161.9v16M350.8 162.7v15.2M352.8 160.2l2.4-.4-2.2 .6zM352.9 160.3l-26.4 10.8M353 160.4l2.2-.6-2.1 .9zM353.1 160.7l2.1-.9-1.9 1zM353.3 160.8l1.9-1-1.6 1.2zM353.6 161l1.6-1.2-1.4 1.2zM353.8 161l1.4-1.2-1.1 1.2zM372.4 171.7l-.6 2.5-.9-.4zM372.4 171.7l-25.6 59.5h-2.5M382.2 169.3l-.7 .4"/>
<path d="M36.2 193.6v1M36.2 195.6v52M40.5 193.6v.4M40.5 194.3v.3M41.5 198.3v.3M41.5 199v.3M192.2 180.6l-22.1 12.7-.7-.4M193.6 181.4l-22.8 13.1v.8M199.3 184.7v.5M386.8 199.4l2.1 1.4-.7 .7zM386.8 199.4l9 9M34.2 203.6h.3"/>
<path d="M34.2 204.3h.3M34.9 203.6h.3M34.9 204.3h.3M42.5 200.3h.4M43.2 200.3h.3M60.2 214.7l2.5 .3-.3 .9zM60.2 211.2v7M60.3 214.7l2.4 .3-.3 .9zM60.3 214.8l31.7 10.4M381.3 200.7l2.6 .1-2.4 .9zM383.9 200.8l-48.4 7.5h-2.6M34.2 239.6h.3"/>
<path d="M34.2 239h.3M34.9 239.6h.3M34.9 239h.3M60.2 228.6l2.4-.8 .1 1zM60.2 225v7.1M60.2 233.7v29.7M60.3 228.5l2.3-.7 .1 1zM92 225.2l-31.7 3.4M92 225.2h4M34.2 249.2v14.2M36.2 248.6v1M40.5 248.6v.4"/>
<path d="M40.5 249.3v.3M41.5 244v.3M41.5 244.6v.4M42.5 243h.4M43.2 243h.3M57.7 259.8l2.5 .5-2.5 .5zM83.2 245.9h146.9v41.1h-146.9zM83.2 251h146.9M83.2 256.2h146.9M92.9 251v36M101.3 251v36M141.1 251v36"/>
<path d="M34.2 260.3l2.5-.5v1zM34.2 260.3h7.9M52.4 260.3h7.8M83.2 261.3h146.9M83.2 266.4h146.9M83.2 276.7h146.9M83.2 281.9h146.9"/>
<circle cx="374.2" cy="60.5" r="3.8"/>
<circle cx="389.8" cy="76.2" r="3.8"/>
<circle cx="329.8" cy="124.2" r="3.8"/>
<circle cx="323.1" cy="172.5" r="3.8"/>
<circle cx="398.5" cy="211.1" r="3.8"/>
</g>
<g fill="none" stroke="#000" stroke-width=".51">
<path d="M207.8 101.4l1.1-.4 2.8 1.1 3.6-1.6 2.8 1.5 1.6 3.2 3.6 .6-.8 4.3 2.5 2-.1 3 1.2 2.9-1.1 2.8 1.5 3.6-2.9 2-3.8 4.6-1.2 .7M94.5 158.7l4.8 1.9-1.1 1.6zM94.5 158.7l5.4 3.6 1 1 1.1 1.8M86.6 172.8l1.6 2M86.9 161.9l-.1 5.1-2-.5zM86.9 161.9l-1.3 6.3v1.4l.5 2.1M89.1 175.6l2.2 1.2M101.3 173.5a8.7 8.7 0 0 1-8.8 3.6M102.4 166.3l.4 2.5M102.6 170.1h.1M102.6 170.1l-.7 2.3M230.1 247h180v40h-180z"/>
<path d="M275.1 247v40M298.9 255h111.2M298.9 247v40M230.1 274h68.8M230.1 261h68.8M298.9 279h111.2M298.9 267h111.2M327.9 279v8M368.9 279v8"/>
</g>
<g fill="none" stroke="#000" stroke-width=".71">
<path d="M10.1 9.9h400v277.1h-400zM70.1 7v2.9M140.1 7v2.9M207.2 5h5.8l-2.9 4.9zM210.1 0v9.9M280.1 7v2.9M350.1 7v2.9M7.2 74.2h2.9M410.1 74.2h3M.1 148.5h10M5.1 145.6l5 2.9-5 2.9zM410.1 148.5h10"/>
<path d="M410.1 148.5l5-2.9v5.8zM7.2 222.7h2.9M410.1 222.7h3M70.1 287v2.9M140.1 287v2.9M210.1 287v10M210.1 287l2.9 5h-5.8zM280.1 287v2.9M350.1 287v2.9"/>
</g>
<g fill="#000">
<path d="M65.6 29.2l2-1.6 .4 .9zM65.7 42.2l.8 .6-1.8 1.7zM201.6 89.9l2.5 .4-2.5 .5zM210.8 90.3l2.5-.4v.9zM355 79.5v.5zM354.8 79.2l.2 .8zM354.6 79l.4 1zM354.4 78.9l.6 1.1zM354.1 78.8l.9 1.2zM353.9 78.7l.2 .1 .9 1.2zM353.6 78.8l.3-.1 1.1 1.3zM353.3 78.9l.3-.1 1.4 1.2z"/>
<path d="M353.1 79l.2-.1 1.7 1.1zM352.9 79.1l.2-.1 1.9 1zM352.9 79.1l2.1 .9-2.2-.6zM352.8 79.4l2.2 .6-2.4-.4zM352.6 80.4l2.4-.4-2.2 .6zM352.8 80.6l2.2-.6-2.1 .9zM352.9 80.9l2.1-.9-1.9 1zM353.1 81l1.9-1-1.7 1.2zM353.3 81.2l1.7-1.2-1.4 1.2zM353.6 81.2l1.4-1.2-1.1 1.2zM355 80l-.9 1.2h-.2zM355 80l-.9 1.2z"/>
<path d="M355 80l-.6 1.1zM355 80l-.4 .9zM355 80l-.2 .8zM355 80v.5zM355 80v.3zM374.9 91.9l.1 .5zM374.8 91.6l.2 .8zM374.6 91.4l.4 1zM374.3 91.3l.7 1.1zM374.1 91.2l.9 1.2zM373.8 91.1l1.2 1.3zM373.6 91.1h.2l1.2 1.3z"/>
<path d="M373.3 91.2l.3-.1 1.4 1.3zM373.1 91.4l.2-.2 1.7 1.2zM372.9 91.5l.2-.1 1.9 1zM372.9 91.5l2.1 .9-2.3-.7zM372.7 91.7l2.3 .7-2.4-.5zM372.6 92.8l2.4-.4-2.3 .6zM372.7 93l2.3-.6-2.1 .8zM372.9 93.2l2.1-.8-1.9 1zM373.1 93.4l1.9-1-1.7 1.1zM373.3 93.5l1.7-1.1-1.4 1.2zM373.6 93.6l1.4-1.2-1.2 1.2zM375 92.4l-.9 1.2h-.3z"/>
<path d="M375 92.4l-.9 1.2zM375 92.4l-.7 1.1zM375 92.4l-.4 .9zM375 92.4l-.2 .7zM375 92.4l-.1 .5zM375 92.4v.2zM197.5 112.9h1l-.5 2.5zM360.6 107.6l.2 .5zM360.5 107.3l.3 .8zM360.3 107.1l.5 1zM360.1 107l.7 1.1zM359.9 106.9l.2 .1 .7 1.1z"/>
<path d="M359.6 106.8l.3 .1 .9 1.2zM359.3 106.8h.3l1.2 1.3zM359.1 106.9l.2-.1 1.5 1.3zM358.8 107.1l.3-.2 1.7 1.2zM358.6 107.2l.2-.1 2 1zM358.6 107.2l2.2 .9-2.3-.7zM358.5 107.4l2.3 .7-2.5-.4zM358.3 108.5l2.5-.4-2.3 .6zM358.5 108.7l2.3-.6-2.2 .9zM358.6 109l2.2-.9-2 1zM358.8 109.1l2-1-1.7 1.1zM359.1 109.2l1.7-1.1-1.5 1.2z"/>
<path d="M359.3 109.3l1.5-1.2-1.2 1.2zM360.8 108.1l-.9 1.2h-.3zM360.8 108.1l-.7 1.1-.2 .1zM360.8 108.1l-.7 1.1zM360.8 108.1l-.5 .9zM360.8 108.1l-.3 .7zM360.8 108.1l-.2 .5zM360.8 108.1l-.1 .2zM90.5 136.3l2.5 .5-2.5 .5zM93.6 136.8l2.5-.5v1zM147.1 136.1l2.5 .5-2.5 .5zM150.3 136.6l2.5-.5v1z"/>
<path d="M198 120.8l.5 2.5h-1zM53.2 145.4l.6 2.5h-1zM201.6 142.9l2.5 .5-2.5 .5zM207.8 143.4l2.5-.5v1zM355.2 159.3v.5zM355 159l.2 .8zM354.8 158.9l.4 .9zM354.6 158.7l.6 1.1zM354.4 158.6l.2 .1 .6 1.1zM354.1 158.5l1.1 1.3zM353.8 158.6l.3-.1 1.1 1.3zM353.6 158.7l.2-.1 1.4 1.2z"/>
<path d="M353.3 158.8l.3-.1 1.6 1.1zM353.1 159l.2-.2 1.9 1zM353.1 159l2.1 .8-2.2-.6zM353 159.2l2.2 .6-2.4-.4zM352.8 160.2l2.4-.4-2.2 .6zM353 160.4l2.2-.6-2.1 .9zM353.1 160.7l2.1-.9-1.9 1zM353.3 160.8l1.9-1-1.6 1.2zM353.6 161l1.6-1.2-1.4 1.2zM353.8 161l1.4-1.2-1.1 1.2zM355.2 159.8l-.8 1.2h-.3zM355.2 159.8l-.6 1.1-.2 .1z"/>
<path d="M355.2 159.8l-.6 1.1zM355.2 159.8l-.4 1zM355.2 159.8l-.2 .8zM355.2 159.8v.5zM355.2 159.8v.3zM52.8 166.2h1l-.6 2.5zM86.9 161.9l-.1 5.1-2-.5zM94.5 158.7l4.8 1.9-1.1 1.6zM372.4 171.7l-.6 2.5-.9-.4zM345.7 177.7l-.4 2.5-.9-.3zM60.2 214.7l2.5 .3-.3 .9zM381.3 200.7l2.6 .1-2.4 .9z"/>
<path d="M386.8 199.4l2.1 1.4-.7 .7zM60.2 228.6l2.4-.8 .1 1zM34.2 260.3l2.5-.5v1zM57.7 259.8l2.5 .5-2.5 .5z"/>
</g>
<path d="M352.6 79.8h2.4M372.5 92.2h2.5M358.3 108.3h2.5" fill="none" stroke="#000" stroke-width=".42"/>
<path d="M352.6 80.2h2.4M372.5 92.6h2.5M358.3 107.9h2.5M352.8 159.6h2.4M352.8 160h2.4" fill="none" stroke="#000" stroke-width=".38"/>
<text font-size="8.2" x="222.4" y="28.2">CONJUNTO SOLDADO</text>
<g font-size="6.3">
<text x="329.4" y="275.4">CDR-IN-29-MET01</text>
<text x="345" y="285.6">A3</text>
</g>
<text font-size="5.5" x="238.8" y="35.5">1 UNIDAD SOLDADA</text>
<text font-size="4.8" x="300.6" y="262.1">Planos producción columna industrial- V029</text>
<g font-size="4.4">
<text x="241.5" y="42.9">Pintar en negro satinado liso</text>
<text x="191" y="73.7">DETAIL A</text>
<text x="258.9" y="73.5">CDR-IN-V029-SSM001</text>
<text x="189.4" y="79">SCALE 2 / 3</text>
<text x="268.9" y="78.8">SCALE 1 / 3</text>
<text x="89.6" y="162.3">A</text>
</g>
<g font-size="3.5">
<text x="34.2" y="9.6">6</text>
<text x="104.2" y="9.6">5</text>
<text x="174.2" y="9.6">4</text>
<text x="244.2" y="9.6">3</text>
<text x="314.2" y="9.6">2</text>
<text x="384.2" y="9.6">1</text>
<text x="84.8" y="22.3">El tubo debe quedar enrasado con la cara inferior</text>
<text x="7.3" y="38.4">D</text>
<text x="410.6" y="38.4">D</text>
<text x="373.2" y="61.8">5</text>
<text x="388.9" y="77.5">2</text>
<text x="188.4" y="91.7">10.00</text>
<text x="7.4" y="112.6">C</text>
<text x="199.3" y="111.1" transform="rotate(-90 199.3 111.1)">M8.00 x 0.5</text>
<text x="410.7" y="112.6">C</text>
<text x="328.9" y="125.5">1</text>
<text x="155.2" y="137.9">2.00</text>
<text x="79.6" y="138.1">2.00</text>
<text x="173.6" y="149">Lo que debe salir el macizo</text>
<text x="187.7" y="144.7">5.50mm</text>
<text x="54.6" y="161.5" transform="rotate(-90 54.6 161.5)">70.00</text>
<text x="322.1" y="173.9">3</text>
<text x="7.4" y="186.9">B</text>
<text x="410.8" y="186.9">B</text>
<text x="309.9" y="209.6">IMPORTANTE:</text>
<text x="238.2" y="213.8">Los macizos soldados deben entrar perfectamente alineados,</text>
<text x="397.6" y="212.4">4</text>
<text x="279.1" y="218">cuidado con el plegado de la pieza</text>
<text x="96.8" y="226.6">Posición de los taladros en el tubo soldado</text>
<text x="321.3" y="232.5">IMPORTANTE:</text>
<text x="234.2" y="236.6">El tubo macizo debe quedar perfectamente alineado y paralelo al suelo</text>
<text x="147.5" y="249.8">PARTS LIST</text>
<text x="231" y="251.5">DRAWN</text>
<text x="84.1" y="254.9">ITEM</text>
<text x="93.8" y="254.9">QTY</text>
<text x="109.8" y="254.9">PART NUMBER</text>
<text x="174.7" y="254.9">DESCRIPTION</text>
<text x="343.1" y="252.3">SIMUMAK</text>
<text x="7.4" y="261.1">A</text>
<text x="42.9" y="261.5">78.00</text>
<text x="87.1" y="260">1</text>
<text x="96.2" y="260">1</text>
<text x="102.2" y="260.1">CDR-IN-V027-CRSM001</text>
<text x="142" y="260.2">Chapa Resistente de Sujección del Motor, espesor 3 mm</text>
<text x="410.7" y="261.1">A</text>
<text x="87.1" y="265.2">2</text>
<text x="96.2" y="265.2">1</text>
<text x="102.2" y="265.2">CDR-IN-V029-CSM001</text>
<text x="142" y="265.3">Chapa Frontal Sujección Motor, espesor 3 mm</text>
<text x="230.9" y="264.6">CHECKED</text>
<text x="87.1" y="270.3">3</text>
<text x="96.2" y="270.3">1</text>
<text x="102.2" y="270.3">CDR-IN-V029-MAZS001</text>
<text x="142" y="270.4">Tubo Macizo Cuerpo Motor, diámetro exterior 20 mm y</text>
<text x="142" y="275.6">diámetro interior 14,1mm</text>
<text x="300.3" y="274.5">DWG NO:</text>
<text x="87.1" y="280.5">4</text>
<text x="96.2" y="280.6">2</text>
<text x="102.2" y="280.6">CDR-IN-V029-TROS001</text>
<text x="142" y="280.7">Macizo Roscado de Métrica M8, espesor 10 mm</text>
<text x="231.3" y="278.3">APPROVED</text>
<text x="87.1" y="285.7">5</text>
<text x="96.2" y="285.7">1</text>
<text x="102.2" y="285.7">CDR-IN-V029-TSSM001</text>
<text x="142" y="285.8">Tubo Protección Eje, espesor 2 mm</text>
<text x="299.9" y="282.6">REV</text>
<text x="328.5" y="283.1">SIZE</text>
<text x="370.9" y="285.1">SHEET 9 OF 30</text>
<text x="34.2" y="289.9">6</text>
<text x="104.2" y="289.9">5</text>
<text x="174.2" y="289.9">4</text>
<text x="244.2" y="289.9">3</text>
<text x="314.2" y="289.9">2</text>
<text x="384.2" y="289.9">1</text>
</g>
<g font-size="2.7">
<text x="234.5" y="256.6">Carlos Ruiz Madrigal</text>
<text x="277.2" y="255.3">03/10/2013</text>
<text x="234.1" y="269.7">Raúl Rodríguez G.</text>
<text x="277" y="268.7">10/10/2013</text>
</g>
</svg>
